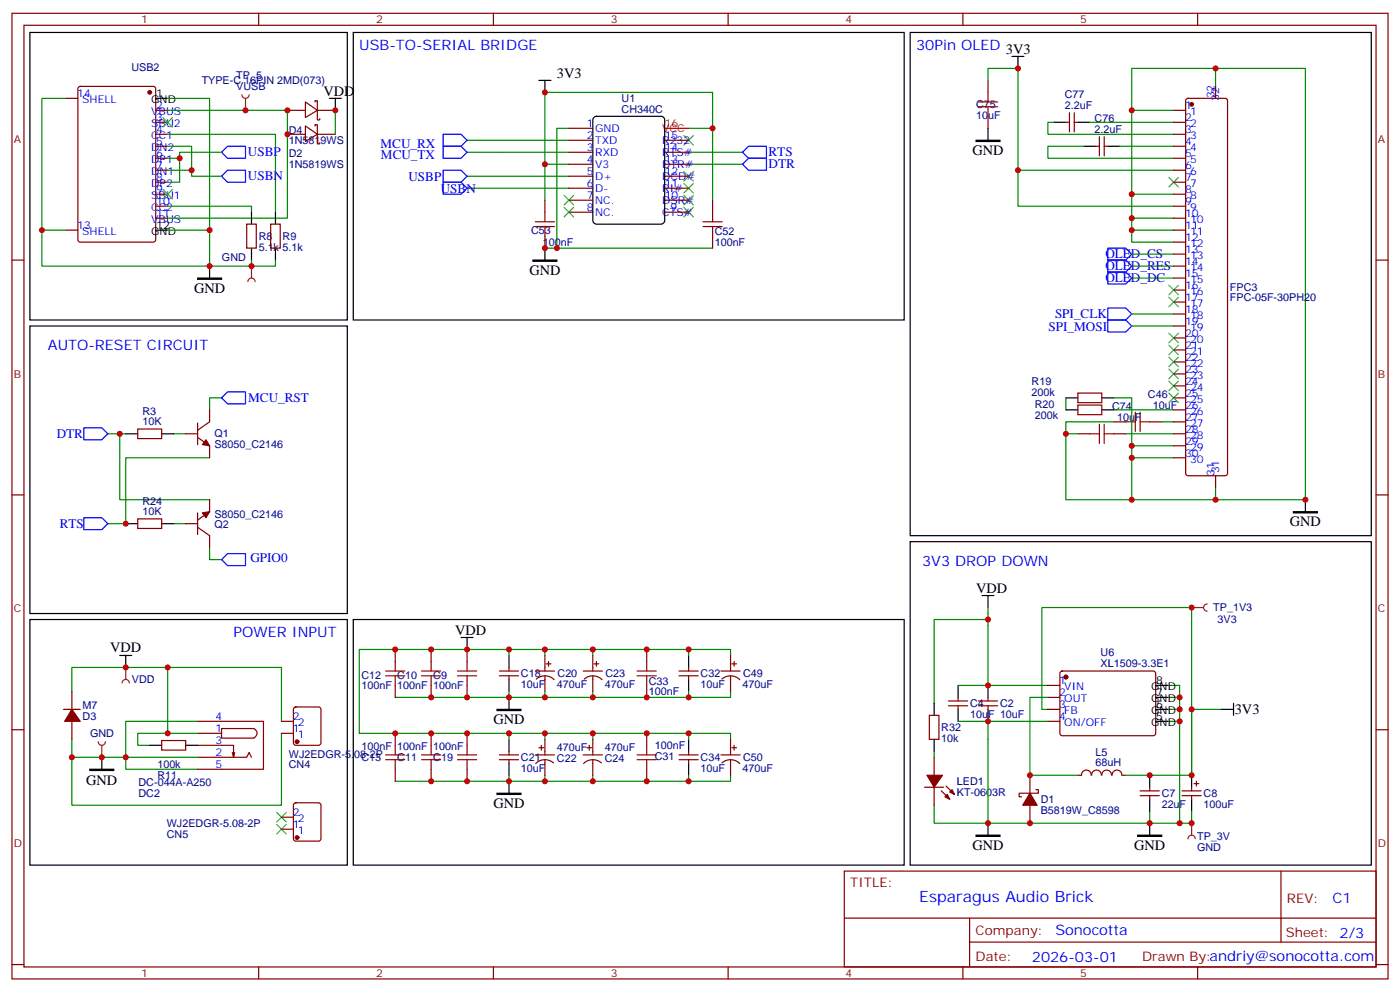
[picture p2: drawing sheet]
<svg xmlns="http://www.w3.org/2000/svg" width="412mm" height="292mm" viewBox="0 0 412 292" stroke-linecap="round" stroke-linejoin="round" font-family="sans-serif">
<g fill="none" stroke="#870000" stroke-width=".35">
<path d="M3.5 3.9h405.4v284.4h-405.4zM7.1 7.4h398.2v277.3h-398.2zM76.2 3.9v3.5M145.3 3.9v3.5M214.5 3.9v3.5M283.6 3.9v3.5M352.8 3.9v3.5M19.4 29h3.5M23.2 25.6l.4-.2h21.6l.6 .5 .1 44.7-.5 .6-21.8 .1-.6-.5-.1-44.7zM45.9 32.5h3.5M45.9 36h3.5M45.9 39.5h3.5"/>
<path d="M291 23.7v3.5M291 34.3v3.5M314 36h1M315 33.2v5.6M316.4 36h1.1M316.4 33.2v5.6M345.7 32.5h3.5M345.7 36h3.5M345.7 39.5h3.5M349.5 29.2l.5-.2h10.9l.5 .2 .2 .5v109.7l-.2 .5-.5 .2h-10.9l-.5-.2-.3-.5v-109.7zM358.1 25.4v3.6M45.9 43.1h3.5"/>
<path d="M45.9 46.6h3.5M45.9 50.1h3.5M45.9 53.7h3.5M45.9 57.2h3.5M322.8 43.1h1M323.8 40.3v5.6M325.3 43.1h1M325.3 40.3v5.6M345.7 43.1h3.5M345.7 46.6h3.5M345.7 50.1h3.5M345.7 53.7h3.5"/>
<path d="M345.7 57.2h3.5M3.5 76.6h3.6M19.4 67.8h3.5M45.9 60.7h3.5M45.9 64.2h3.5M345.7 60.7h3.5M345.7 64.2h3.5M345.7 67.8h3.5M345.7 71.3h3.5M345.7 74.8h3.5M345.7 78.4h3.5M405.3 76.6h3.6"/>
<path d="M345.7 81.9h3.5M345.7 85.4h3.5M345.7 88.9h3.5M345.7 92.5h3.5M345.7 96h3.5M345.7 99.5h3.5M317.5 115.7h7.1v2.9h-7.1zM317.5 119.3h7.1v2.8h-7.1zM345.7 103h3.5M345.7 106.6h3.5M345.7 110.1h3.5M345.7 113.6h3.5"/>
<path d="M345.7 117.2h3.5M317.5 127.7h3.5M328.1 124.2h3.5M328.1 127.7h3.5M338.7 124.2h3.5M345.7 124.2h3.5M345.7 127.7h3.5M345.7 120.7h3.5M345.7 131.3h3.5M345.7 134.8h3.5M3.5 145.7h3.6M358.1 140.1v3.5"/>
<path d="M405.3 145.7h3.6M3.5 214.9h3.6M405.3 214.9h3.6M248.7 256.5h156.6v28.2h-156.6zM377.3 256.5v20.9M248.7 270.4h156.5M285.6 277.4h119.6M285.6 270.4v14.1M3.5 284h3.6M76.2 284.7v3.6M145.3 284.7v3.6M214.5 284.7v3.6"/>
<path d="M283.6 284.7v3.6M352.8 284.7v3.6M405.3 284h3.6"/>
</g>
<g fill="#870000" stroke="#870000" stroke-width=".35">
<circle cx="44.1" cy="27.2" r=".53"/>
<circle cx="351" cy="30.7" r=".53"/>
</g>
<g fill="none" stroke="#000" stroke-width=".35">
<path d="M268.1 9.6h135.8v148.1h-135.8zM298.1 16.6h3.5M299.9 16.6v3.5M45.9 29h3.5M291 37.8v3.5M310.4 36h3.6M317.5 36h3.5M319.3 43.1h3.5M326.3 43.1h3.5M45.9 67.8h3.5M314 117.2h3.5M324.6 117.2h3.5"/>
<path d="M314 120.7h3.5M324.6 120.7h3.5M384.5 147.1v3.6"/>
</g>
<path d="M326.3 76.6h5.3l1.8 1.8-1.8 1.7h-5.3zM326.3 73.1h5.3l1.8 1.7-1.8 1.8h-5.3zM326.3 94.2h5.3l1.8 1.8-1.8 1.8h-5.3zM326.3 90.7h5.3l1.8 1.8-1.8 1.7h-5.3zM326.3 80.1h5.3l1.8 1.8-1.8 1.7h-5.3z" fill="none" stroke="#00f" stroke-width=".35"/>
<path d="M288.2 31.4h5.7M288.2 30h5.7M291 27.2v2.8M291 31.4v2.9M321 127.7h2.8M323.8 124.9v5.7M325.3 127.7h2.8M325.3 124.9v5.7M331.6 124.2h2.8M334.4 121.4v5.6M335.8 124.2h2.9M335.8 121.4v5.6" fill="none" stroke="#a10000" stroke-width=".35"/>
<g fill="none" stroke="#008700" stroke-width=".35">
<path d="M291 23.7v-3.6h8.9v30h45.8M310.4 36h-1.7v3.5h37M321 36h24.7M333.4 32.5v24.7h12.3M358.1 25.4v-5.3h-24.7v12.4h12.3M358.1 20.1h26.4v127h-26.4v-3.5M299.9 50.1v10.6h45.8M319.3 43.1h-10.6v3.5h37M329.8 43.1h15.9M333.4 57.2v7h12.3M333.4 67.8v3.5h12.3M333.4 64.2v3.6h12.3"/>
<path d="M333.4 78.4h12.3M333.4 74.8h12.3M333.4 96h12.3M333.4 92.5h12.3M333.4 81.9h12.3M314 117.2v3.5M328.1 117.2h5.3v14.1M317.5 127.7h-3.5v19.4h19.4M328.1 124.2h-14.1v3.5M328.1 120.7h17.6M331.6 127.7h14.1M342.2 124.2h3.5"/>
<path d="M345.7 131.3h-12.3v3.5M345.7 134.8h-12.3v12.3h24.7"/>
</g>
<g fill="none" stroke="#3c3" stroke-width=".35">
<path d="M344.3 52.2l2.8 2.9M347.1 52.2l-2.8 2.9M344.3 98.1l2.8 2.8M344.3 87.5l2.8 2.8M344.3 84l2.8 2.8M347.1 98.1l-2.8 2.8M347.1 87.5l-2.8 2.8M347.1 84l-2.8 2.8M344.3 105.2l2.8 2.8M344.3 108.7l2.8 2.8M344.3 112.2l2.8 2.8M344.3 115.7l2.8 2.9"/>
<path d="M344.3 101.6l2.8 2.9M347.1 105.2l-2.8 2.8M347.1 108.7l-2.8 2.8M347.1 112.2l-2.8 2.8M347.1 115.7l-2.8 2.9M347.1 101.6l-2.8 2.9"/>
</g>
<path d="M287.5 41.3h7.1v.4h-7.1zM381 150.7h7.1v.3h-7.1z" fill="#000" stroke="#000" stroke-width=".35"/>
<path d="M71.3 27.9a1.06 1.06 0 0 0 1 1.1 1.06 1.06 0 0 0 1.1-1.1M72.3 29v3.5" fill="none" stroke="#8c2424" stroke-width=".35"/>
<circle cx="72.3" cy="32.5" r=".18" fill="#8c2424"/>
<g fill="none" stroke="#008700" stroke-width=".35">
<path d="M19.4 29h-7.1v38.8h7.1M49.4 39.5h31.7v23M49.4 32.5h35.3v31.7h-35.3M49.4 29h12.3v38.8M49.4 43.1h7v8.8h8.9M49.4 50.1h7M49.4 46.6h3.5M65.3 44.8h-12.4v8.9h-3.5M12.3 67.8v10.6h49.4v-10.6h-12.3M49.4 60.7h24.7v1.8M291 182.4h-15.8v24.7M291 180.7v21.1"/>
<path d="M306.9 208.9v-30h44.1v30h8.8M351 208.9v19.4M275.2 237.1v5.3h15.8M275.2 221.2v1.8"/>
</g>
<path d="M65.3 51.9l1.7-1.8h5.3v3.6h-5.3zM65.3 44.8l1.7-1.7h5.3v3.5h-5.3z" fill="none" stroke="#00f" stroke-width=".35"/>
<path d="M48 34.6l2.8 2.8M50.8 34.6l-2.8 2.8M48 55.8l2.8 2.8M50.8 55.8l-2.8 2.8" fill="none" stroke="#3c3" stroke-width=".35"/>
<path d="M58.2 81.9h7.1v.3h-7.1z" fill="#000" stroke="#000" stroke-width=".35"/>
<path d="M8.8 9.6h93.5v84.6h-93.5zM61.7 78.4v3.5M289.3 175.4h3.5M291 175.4v3.5M275.2 207.1v3.5M275.2 217.7v3.5M282.2 201.8v3.6M282.2 208.9v3.5M291 201.8v3.6M291 208.9v3.5M351 228.3v3.5M351 235.3v3.6" fill="none" stroke="#000" stroke-width=".35"/>
<g fill="none" stroke="#870000" stroke-width=".35">
<path d="M273.8 210.6h2.8v7.1h-2.8zM279.4 207.8h5.6M279.4 206.4h5.6M282.2 205.4v1M282.2 207.8v1.1M288.2 207.8h5.7M288.2 206.4h5.7M291 205.4v1M291 207.8v1.1M272.3 231.8h5.7M275.2 223v5.3M275.2 231.8v5.3"/>
<path d="M277.3 232.9l2.5 2.4M278.7 231.5l2.5 2.4M303.4 228.3v5.3M303.4 237.1v5.3M305.2 232.5h.7v1.1h-5.7v1h.7M321.4 228.3a1.41 1.41 0 0 0-1.4-1.5 1.41 1.41 0 0 0-1.4 1.5h-1.1M321.6 228.3a1.41 1.41 0 0 1 1.4-1.5 1.41 1.41 0 0 1 1.4 1.5M324.6 228.3a1.41 1.41 0 0 1 1.4-1.5 1.41 1.41 0 0 1 1.4 1.5M327.6 228.3a1.41 1.41 0 0 1 1.4-1.5 1.41 1.41 0 0 1 1.4 1.5M330.6 228.3h1M348.2 232.9h5.6M348.2 234.3h5.6"/>
<path d="M351 231.8v1.1M351 234.3v1M351.7 230.8h1.4M352.4 230v1.5"/>
</g>
<g fill="#870000" stroke="#870000" stroke-width=".35">
<path d="M303.4 233.6l2.1 3.5h-4.2z"/>
<path d="M278.3 234.6l.7-.7 .8 1.4z"/>
<path d="M279.8 233.2l.7-.7 .7 1.4z"/>
<path d="M273 228.3h4.6l-2.4 3.5z"/>
</g>
<path d="M350 247a1.06 1.06 0 0 1 1-1.1 1.06 1.06 0 0 1 1.1 1.1M351 242.4v3.5" fill="none" stroke="#8c2424" stroke-width=".35"/>
<circle cx="351" cy="242.4" r=".18" fill="#8c2424"/>
<path d="M351 178.9h3.5M355.6 177.8a1.06 1.06 0 0 0-1.1 1.1 1.06 1.06 0 0 0 1.1 1.1" fill="none" stroke="#8c2424" stroke-width=".35"/>
<circle cx="351" cy="178.9" r=".18" fill="#8c2424"/>
<g fill="none" stroke="#008700" stroke-width=".35">
<path d="M291 178.9v1.8M282.2 212.4h26.5M282.2 201.8h26.5M291 212.4v30h47.7M306.9 208.9h1.8M308.7 205.4h-5.3v22.9h14.1M344 201.8h3.5v40.6M344 212.4h3.5M344 208.9h3.5M344 205.4h3.5M351 208.9v19.4h-19.4M338.7 238.9v3.5"/>
<path d="M351 238.9v3.5h-12.3"/>
</g>
<circle cx="314" cy="199.4" r=".53" fill="#870000" stroke="#870000" stroke-width=".35"/>
<path d="M312.4 197.8l.5-.2h27.1l.4 .7v17.9l-.7 .4h-27.1l-.4-.7v-17.6zM308.7 201.8h3.5M308.7 205.4h3.5M308.7 208.9h3.5M308.7 212.4h3.5M335.8 234.3h5.7M335.8 232.9h5.7M338.7 231.8v1.1M338.7 234.3v1" fill="none" stroke="#870000" stroke-width=".35"/>
<path d="M268.1 159.5h135.8v95.2h-135.8zM340.4 212.4h3.6M340.4 208.9h3.6M340.4 205.4h3.6M340.4 201.8h3.6M359.8 208.9h3.6M363.4 207.1v3.5M338.7 228.3v3.5M338.7 235.3v3.6M291 242.4v3.5M338.7 242.4v3.5" fill="none" stroke="#000" stroke-width=".35"/>
<path d="M287.5 245.9h7.1v.4h-7.1zM335.1 245.9h7.1v.4h-7.1z" fill="#000" stroke="#000" stroke-width=".35"/>
<path d="M37 196.5v3.6M36 201.1a1.06 1.06 0 0 1 1-1 1.06 1.06 0 0 1 1.1 1" fill="none" stroke="#8c2424" stroke-width=".35"/>
<circle cx="37" cy="196.5" r=".18" fill="#8c2424"/>
<g fill="none" stroke="#008700" stroke-width=".35">
<path d="M98.8 32.5v7M74.1 76.6v1.8h-12.4M81.1 76.6v1.8h-7M49.4 196.5h-28.2v7.1M149.9 191.2v1.8M160.5 193v-1.8h-54.7v24.7h44.1v1.8M160.5 191.2h14.1v1.8M174.6 191.2h28.2v1.8M202.8 191.2h12.4v1.8M21.2 217.7v5.3h37M49.4 215.9h-8.8v3.6h3.5M58.2 212.4h-21.2v14.1h21.2"/>
<path d="M82.9 212.4v-15.9h-33.5v19.4h8.8M82.9 215.9v21.2h-61.7v-14.1M149.9 215.9h10.6v1.8M149.9 203.6v1.8M160.5 215.9h14.1v1.8M160.5 203.6v1.8h-44.1M174.6 215.9h28.2v1.8M174.6 203.6v1.8h-14.1M202.8 215.9h12.4v1.8M202.8 203.6v1.8h-28.2M215.2 203.6v1.8h-12.4M149.9 228.3v1.7h-33.5"/>
<path d="M160.5 228.3v1.7h-10.6M174.6 228.3v1.7h-14.1M202.8 228.3v1.7h-28.2M215.2 228.3v1.7h-12.4"/>
</g>
<path d="M146.4 208.9h7.1v.3h-7.1zM26.5 226.5h7v.4h-7zM146.4 233.6h7.1v.3h-7.1z" fill="#000" stroke="#000" stroke-width=".35"/>
<g fill="none" stroke="#000" stroke-width=".35">
<path d="M97 29h3.5M98.8 29v3.5M74.1 62.5v3.5M74.1 73.1v3.5M81.1 62.5v3.5M81.1 73.1v3.5M8.8 182.4h93.5v72.3h-93.5zM35.3 193h3.5M37 193v3.5M104.1 182.4h162.2v72.3h-162.2zM135.8 187.7h3.5M137.6 187.7v3.5"/>
<path d="M149.9 193v3.5M202.8 193v3.5M44.1 219.5h3.5M54.7 219.5h3.5M149.9 200.1v3.5M149.9 205.4v3.5M149.9 217.7v3.5M202.8 200.1v3.5M202.8 217.7v3.5M30 223v3.5M149.9 224.8v3.5M149.9 230v3.6"/>
<path d="M202.8 224.8v3.5"/>
</g>
<g fill="none" stroke="#870000" stroke-width=".35">
<path d="M84.7 32.5h5.3M84.7 39.5h5.3M90 30l3.5 2.5-3.5 2.1zM90 37.1l3.5 2.4-3.5 2.2zM92.8 30v-.3h.7v2.8M92.8 37.1v-.4h.7v2.8M93.5 32.5v2.8h.7v-.3M93.5 39.5v2.9h.7v-.4M93.5 32.5h5.3M93.5 39.5h5.3M72.7 66h2.8v7.1h-2.8zM79.7 66h2.8v7.1h-2.8z"/>
<path d="M116.4 191.2v3.6M127 191.2v3.6M137.6 191.2v3.6M147.1 199h5.7M147.1 197.6h5.7M149.9 196.5v1.1M149.9 199v1.1M157.7 197.6h5.6M158 200a3.8 3.8 0 0 1 5.2 .1M160.5 193v4.6M160.5 199v4.6M160.9 195.5h1.4"/>
<path d="M161.6 194.8v1.4M171.8 197.6h5.6M172.1 200a3.8 3.8 0 0 1 5.2 .1M174.6 193v4.6M174.6 199v4.6M175 195.5h1.4M175.7 194.8v1.4M190.5 191.2v3.6M200 199h5.7M200 197.6h5.7M202.8 196.5v1.1M202.8 199v1.1"/>
<path d="M212.4 197.6h5.6M212.7 200a3.8 3.8 0 0 1 5.2 .1M215.2 193v4.6M215.2 199v4.6M215.5 195.5h1.5M216.3 194.8v1.4M18.7 208.9h4.9M21.2 203.6v5.3M21.2 212.4v5.3M47.6 218.1h7.1v2.8h-7.1zM58.2 212.4h19.4v14.1h-19.4M58.2 219.5h10.6v3.5"/>
<path d="M58.2 215.9h7.1M65.3 214.5h9.5l.7 .6a1.64 1.64 0 0 1-.7 2.2h-9.5zM116.4 201.8v3.6M116.4 215.9v3.6M127 201.8v3.6M127 215.9v3.6M137.6 201.8v3.6M137.6 215.9v3.6M159.5 219.5v1.4M160.5 217.7v4.6M173.6 219.5v1.4M174.6 217.7v4.6"/>
<path d="M190.5 201.8v3.6M190.5 215.9v3.6M215.2 217.7v4.6M216.3 219.5v1.4M58.2 223h14.5l.7-1.4 .7 1.4M68.4 221.6l.4 1.4M69.1 221.6l-.3 1.4M116.4 226.5v3.5M127 226.5v3.5M137.6 226.5v3.5M147.1 223.7h5.7M147.1 222.3h5.7"/>
<path d="M149.9 221.2v1.1M149.9 223.7v1.1M157.7 222.3h5.6M158.7 220.2h1.5M160.5 223.7v4.6M163.1 224.7a3.8 3.8 0 0 0-5.3 .1M171.8 222.3h5.6M172.9 220.2h1.4M174.6 223.7v4.6M177.2 224.7a3.8 3.8 0 0 0-5.3 .1M190.5 226.5v3.5M200 223.7h5.7"/>
<path d="M200 222.3h5.7M202.8 221.2v1.1M202.8 223.7v1.1M212.4 222.3h5.6M212.7 224.7a3.8 3.8 0 0 1 5.2 .1M215.2 223.7v4.6M215.5 220.2h1.5"/>
</g>
<g fill="none" stroke="#a10000" stroke-width=".35">
<path d="M113.6 199h5.6M113.6 197.6h5.6M116.4 194.8v2.8M116.4 199v2.8M124.2 199h5.6M124.2 197.6h5.6M127 194.8v2.8M127 199v2.8M134.8 199h5.6M134.8 197.6h5.6M137.6 194.8v2.8M137.6 199v2.8"/>
<path d="M187.7 199h5.6M187.7 197.6h5.6M190.5 194.8v2.8M190.5 199v2.8M116.4 219.5v2.8M127 219.5v2.8M137.6 219.5v2.8M190.5 219.5v2.8M113.6 222.3h5.6M113.6 223.7h5.6M116.4 223.7v2.8M124.2 222.3h5.6"/>
<path d="M124.2 223.7h5.6M127 223.7v2.8M134.8 222.3h5.6M134.8 223.7h5.6M137.6 223.7v2.8M187.7 222.3h5.6M187.7 223.7h5.6M190.5 223.7v2.8"/>
</g>
<path d="M21.2 208.9l2.4 3.5h-4.6z" fill="#870000" stroke="#870000" stroke-width=".35"/>
<path d="M28.9 218.4a1.06 1.06 0 0 0 1.1 1.1 1.06 1.06 0 0 0 1-1.1M30 219.5v3.5" fill="none" stroke="#8c2424" stroke-width=".35"/>
<circle cx="30" cy="223" r=".18" fill="#8c2424"/>
<path d="M74.1 78.4v3.5M73 82.9a1.06 1.06 0 0 1 1.1-1 1.06 1.06 0 0 1 1 1" fill="none" stroke="#8c2424" stroke-width=".35"/>
<circle cx="74.1" cy="78.4" r=".18" fill="#8c2424"/>
<g fill="none" stroke="#008700" stroke-width=".35">
<path d="M167.6 37.8h-3.6v35.3M202.8 37.8h7.1v-10.6h-49.4v21.2h7.1M209.9 37.8v21.1M137.6 44.8h30M137.6 41.3h30M137.6 55.4h30M137.6 51.9h30M160.5 48.4v10.5M202.8 44.8h15.9M202.8 48.4h15.9M160.5 73.1h49.4M65.3 117.2h-3.6v3.5"/>
<path d="M31.7 127.7h5.3M35.3 127.7v19.4h26.4M51.2 127.7h3.5M61.7 134.8h-24.7v19.4h-5.3M51.2 154.2h3.5M61.7 161.3v3.5h3.6"/>
</g>
<path d="M130.5 39.5h5.3l1.8 1.8-1.8 1.8h-5.3zM130.5 43.1h5.3l1.8 1.7-1.8 1.8h-5.3zM130.5 53.7h5.3l1.8 1.7-1.8 1.8h-5.3zM130.5 50.1h5.3l1.8 1.8-1.8 1.8h-5.3zM218.7 44.8l1.8-1.7h5.3v3.5h-5.3zM218.7 48.4l1.8-1.8h5.3v3.5h-5.3zM65.3 117.2l1.7-1.8h5.3v3.5h-5.3zM24.7 126h5.3l1.7 1.7-1.7 1.8h-5.3zM24.7 152.4h5.3l1.7 1.8-1.7 1.8h-5.3zM65.3 164.8l1.7-1.8h5.3v3.5h-5.3z" fill="none" stroke="#00f" stroke-width=".35"/>
<g fill="none" stroke="#3c3" stroke-width=".35">
<path d="M201.4 39.9l2.9 2.8M204.3 39.9l-2.9 2.8M166.2 57.5l2.8 2.9M169 57.5l-2.8 2.9M201.4 57.5l2.9 2.9M201.4 54l2.9 2.8M201.4 50.5l2.9 2.8M204.3 57.5l-2.9 2.9M204.3 54l-2.9 2.8M204.3 50.5l-2.9 2.8M166.2 61.1l2.8 2.8M169 61.1l-2.8 2.8"/>
<path d="M201.4 61.1l2.9 2.8M204.3 61.1l-2.9 2.8M81.5 239.2l2.8 2.8M84.3 239.2l-2.8 2.8M81.5 242.7l2.8 2.9M84.3 242.7l-2.8 2.9"/>
</g>
<path d="M157 76.6h7v.3h-7z" fill="#000" stroke="#000" stroke-width=".35"/>
<path d="M104.1 9.6h162.2v84.6h-162.2zM158.7 23.7h3.6M160.5 23.7v3.5M174.9 34.7l.8-.4h19l.9 .4 .2 .6v29.6l-.5 .9-.6 .2h-19l-.9-.5-.2-.6v-29.6zM160.5 73.1v3.5M8.8 96h93.5v84.7h-93.5zM37 127.7h3.6M47.6 127.7h3.6M37 154.2h3.6M47.6 154.2h3.6" fill="none" stroke="#000" stroke-width=".35"/>
<path d="M157.7 66.7h5.6M157.7 65.3h5.6M160.5 62.5v2.8M160.5 66.7v2.8M207.1 66.7h5.6M207.1 65.3h5.6M209.9 62.5v2.8M209.9 66.7v2.8" fill="none" stroke="#a10000" stroke-width=".35"/>
<g fill="none" stroke="#870000" stroke-width=".35">
<path d="M167.6 37.8h7M160.5 58.9v3.6M167.6 41.3h7M167.6 44.8h7M167.6 48.4h7M167.6 51.9h7M167.6 55.4h7M167.6 58.9h7M195.8 41.3h7M195.8 44.8h7M195.8 48.4h7M195.8 51.9h7"/>
<path d="M195.8 55.4h7M195.8 58.9h7M209.9 58.9v3.6M160.5 69.5v3.6M167.6 62.5h7M195.8 62.5h7M209.9 69.5v3.6M40.6 126.3h7v2.9h-7zM54.7 127.7h3.5M58.2 128.8l3.5 2.5v3.5M58.2 124.6v6.3M61.7 120.7v3.5l-3.5 2.5"/>
<path d="M40.6 152.8h7v2.8h-7zM54.7 154.2h3.5M58.2 155.3l3.5 2.4v3.6M58.2 151v6.4M61.7 147.1v3.6l-3.5 2.4M82.9 215.9h3.5M82.9 212.4h3.5M86.7 208.4l.4-.2h6.7l.5 .2 .2 .5v9.9l-.2 .5-.5 .2h-6.7l-.5-.3-.2-.4v-9.9zM86.7 236.6l.4-.2h6.7l.5 .2 .2 .5v9.9l-.2 .5-.5 .2h-6.7l-.5-.2-.2-.5v-9.9zM82.9 244.2h3.5M82.9 240.6h3.5"/>
</g>
<path d="M195.8 37.8h7" fill="none" stroke="#f00" stroke-width=".35"/>
<g fill="#870000" stroke="#870000" stroke-width=".35">
<path d="M59.6 151l2.1-.3-1 1.7z"/>
<path d="M60.7 129.5l1 1.8-2.1-.4z"/>
<circle cx="87.5" cy="218.4" r=".53"/>
<circle cx="87.5" cy="246.6" r=".53"/>
</g>
<g fill="#c00">
<circle cx="333.4" cy="131.3" r=".88"/>
<circle cx="314" cy="127.7" r=".88"/>
<circle cx="333.4" cy="147.1" r=".88"/>
<circle cx="333.4" cy="134.8" r=".88"/>
<circle cx="333.4" cy="67.8" r=".88"/>
<circle cx="333.4" cy="64.2" r=".88"/>
<circle cx="333.4" cy="57.2" r=".88"/>
<circle cx="333.4" cy="32.5" r=".88"/>
<circle cx="299.9" cy="50.1" r=".88"/>
<circle cx="358.1" cy="147.1" r=".88"/>
<circle cx="384.5" cy="147.1" r=".88"/>
<circle cx="358.1" cy="20.1" r=".88"/>
<circle cx="299.9" cy="20.1" r=".88"/>
<circle cx="56.4" cy="50.1" r=".88"/>
<circle cx="52.9" cy="46.6" r=".88"/>
<circle cx="84.7" cy="32.5" r=".88"/>
<circle cx="61.7" cy="67.8" r=".88"/>
<circle cx="61.7" cy="78.4" r=".88"/>
<circle cx="12.3" cy="67.8" r=".88"/>
<circle cx="351" cy="242.4" r=".88"/>
<circle cx="303.4" cy="242.4" r=".88"/>
<circle cx="303.4" cy="228.3" r=".88"/>
<circle cx="291" cy="182.4" r=".88"/>
<circle cx="351" cy="208.9" r=".88"/>
<circle cx="351" cy="178.9" r=".88"/>
<circle cx="291" cy="212.4" r=".88"/>
<circle cx="291" cy="201.8" r=".88"/>
<circle cx="347.5" cy="212.4" r=".88"/>
<circle cx="347.5" cy="208.9" r=".88"/>
<circle cx="347.5" cy="205.4" r=".88"/>
<circle cx="347.5" cy="242.4" r=".88"/>
<circle cx="291" cy="242.4" r=".88"/>
<circle cx="338.7" cy="242.4" r=".88"/>
<circle cx="351" cy="228.3" r=".88"/>
<circle cx="338.7" cy="228.3" r=".88"/>
<circle cx="37" cy="223" r=".88"/>
<circle cx="30" cy="223" r=".88"/>
<circle cx="190.5" cy="230" r=".88"/>
<circle cx="190.5" cy="215.9" r=".88"/>
<circle cx="202.8" cy="230" r=".88"/>
<circle cx="202.8" cy="215.9" r=".88"/>
<circle cx="202.8" cy="205.4" r=".88"/>
<circle cx="202.8" cy="191.2" r=".88"/>
<circle cx="190.5" cy="191.2" r=".88"/>
<circle cx="174.6" cy="191.2" r=".88"/>
<circle cx="190.5" cy="205.4" r=".88"/>
<circle cx="174.6" cy="205.4" r=".88"/>
<circle cx="174.6" cy="230" r=".88"/>
<circle cx="174.6" cy="215.9" r=".88"/>
<circle cx="160.5" cy="230" r=".88"/>
<circle cx="149.9" cy="230" r=".88"/>
<circle cx="160.5" cy="215.9" r=".88"/>
<circle cx="149.9" cy="215.9" r=".88"/>
<circle cx="137.6" cy="215.9" r=".88"/>
<circle cx="160.5" cy="205.4" r=".88"/>
<circle cx="160.5" cy="191.2" r=".88"/>
<circle cx="137.6" cy="191.2" r=".88"/>
<circle cx="149.9" cy="191.2" r=".88"/>
<circle cx="149.9" cy="205.4" r=".88"/>
<circle cx="49.4" cy="215.9" r=".88"/>
<circle cx="37" cy="196.5" r=".88"/>
<circle cx="74.1" cy="78.4" r=".88"/>
<circle cx="49.4" cy="196.5" r=".88"/>
<circle cx="21.2" cy="223" r=".88"/>
<circle cx="72.3" cy="32.5" r=".88"/>
<circle cx="127" cy="191.2" r=".88"/>
<circle cx="127" cy="215.9" r=".88"/>
<circle cx="116.4" cy="191.2" r=".88"/>
<circle cx="116.4" cy="215.9" r=".88"/>
<circle cx="137.6" cy="205.4" r=".88"/>
<circle cx="127" cy="205.4" r=".88"/>
<circle cx="137.6" cy="230" r=".88"/>
<circle cx="127" cy="230" r=".88"/>
<circle cx="84.7" cy="39.5" r=".88"/>
<circle cx="98.8" cy="32.5" r=".88"/>
<circle cx="160.5" cy="27.2" r=".88"/>
<circle cx="164" cy="73.1" r=".88"/>
<circle cx="209.9" cy="37.8" r=".88"/>
<circle cx="160.5" cy="73.1" r=".88"/>
<circle cx="160.5" cy="48.4" r=".88"/>
<circle cx="35.3" cy="127.7" r=".88"/>
<circle cx="37" cy="154.2" r=".88"/>
</g>
<text font-size="4.6" fill="#00f" x="270.8" y="265.5">Esparagus Audio Brick</text>
<g font-size="4.2" fill="#00f">
<text x="105.8" y="14.9">USB-TO-SERIAL BRIDGE</text>
<text x="269.9" y="14.9">30Pin OLED</text>
<text x="14.1" y="103">AUTO-RESET CIRCUIT</text>
<text x="271.6" y="166.5">3V3 DROP DOWN</text>
<text x="68.8" y="187.7">POWER INPUT</text>
<text x="392.5" y="265.8">C1</text>
<text x="310.9" y="275.3">Sonocotta</text>
<text x="304" y="283.1">2026-03-01</text>
</g>
<g font-size="4.2">
<text x="296.3" y="15.9">3V3</text>
<text x="164" y="23">3V3</text>
<text x="95.2" y="28.3">VDD</text>
<text x="286.5" y="45.6">GND</text>
<text x="155.9" y="80.9">GND</text>
<text x="57.1" y="86.2">GND</text>
<text x="379.9" y="155">GND</text>
<text x="287.5" y="174.7">VDD</text>
<text x="32.5" y="191.9">VDD</text>
<text x="134.1" y="187">VDD</text>
<text x="145.3" y="213.1">GND</text>
<text x="363.7" y="210.3">3V3</text>
<text x="25.4" y="231.1">GND</text>
<text x="145.3" y="237.8">GND</text>
<text x="286.5" y="250.2">GND</text>
<text x="334.1" y="250.2">GND</text>
</g>
<g font-size="3.9" fill="#00f">
<text x="73" y="46">USBP</text>
<text x="112.1" y="43.4">MCU_RX</text>
<text x="112.2" y="46.9">MCU_TX</text>
<text x="226.4" y="46">RTS</text>
<text x="73" y="53.1">USBN</text>
<text x="120.3" y="53.3">USBP</text>
<text x="226.4" y="49.5">DTR</text>
<text x="129.8" y="56.7">USBN</text>
<text x="325.6" y="76.1">OLED_CS</text>
<text x="325.6" y="83.1">OLED_DC</text>
<text x="325.6" y="79.6">OLED_RES</text>
<text x="310.8" y="93.7">SPI_CLK</text>
<text x="308.9" y="97.3">SPI_MOSI</text>
<text x="73.1" y="118.3">MCU_RST</text>
<text x="16.7" y="129">DTR</text>
<text x="17.6" y="155.4">RTS</text>
<text x="73.8" y="165.5">GPIO0</text>
</g>
<g font-size="3.9" fill="#800">
<text x="250.5" y="261.1">TITLE:</text>
<text x="379.1" y="265.8">REV:</text>
<text x="287.4" y="275.3">Company:</text>
<text x="378.7" y="275.9">Sheet: 2/3</text>
<text x="287.4" y="283">Date:</text>
<text x="336.4" y="283.1">Drawn By:andriy@sonocotta.com</text>
</g>
<g font-size="3.2" fill="#800">
<text x="41.6" y="6.9">1</text>
<text x="110.8" y="6.9">2</text>
<text x="179.9" y="6.9">3</text>
<text x="249.1" y="6.9">4</text>
<text x="318.2" y="6.9">5</text>
<text x="4.1" y="42">A</text>
<text x="405.9" y="42">A</text>
<text x="4.1" y="111.2">B</text>
<text x="405.9" y="111.2">B</text>
<text x="4.1" y="180.3">C</text>
<text x="405.9" y="180.3">C</text>
<text x="4.1" y="249.4">D</text>
<text x="405.9" y="249.4">D</text>
<text x="41.6" y="287.7">1</text>
<text x="110.8" y="287.7">2</text>
<text x="179.9" y="287.7">3</text>
<text x="249.1" y="287.7">4</text>
<text x="318.2" y="287.7">5</text>
</g>
<g font-size="3.2" fill="#000080">
<text x="38.7" y="21">USB2</text>
<text x="69.6" y="23.4">TP_5</text>
<text x="59.4" y="24.8">TYPE-C 16PIN 2MD(073)</text>
<text x="69.6" y="26.6">VUSB</text>
<text x="183.1" y="29.9">U1</text>
<text x="313.6" y="29">C77</text>
<text x="183.1" y="33.2">CH340C</text>
<text x="287.5" y="35">10uF</text>
<text x="287.5" y="31.9">C75</text>
<text x="313.6" y="32.1">2.2uF</text>
<text x="85.1" y="39.3">D4</text>
<text x="322.5" y="39.2">2.2uF</text>
<text x="322.5" y="36">C76</text>
<text x="85.1" y="42.5">1N5819WS</text>
<text x="85.1" y="46.4">D2</text>
<text x="85.1" y="49.5">1N5819WS</text>
<text x="76.2" y="70.7">R8</text>
<text x="83.3" y="70.7">R9</text>
<text x="156.5" y="68.9">C53</text>
<text x="210.5" y="69.2">C52</text>
<text x="65.4" y="76.9">GND</text>
<text x="76.2" y="73.9">5.1k 5.1k</text>
<text x="159.9" y="72.4">100nF</text>
<text x="210.5" y="72.5">100nF</text>
<text x="362.3" y="88.6">FPC-05F-30PH20</text>
<text x="362.3" y="85.7">FPC3</text>
<text x="303.9" y="113.3">R19</text>
<text x="303.9" y="116.6">200k</text>
<text x="338.2" y="117.2">C46</text>
<text x="42" y="125.3">10K</text>
<text x="42" y="122.2">R3</text>
<text x="304.8" y="123.3">200k</text>
<text x="304.8" y="120.1">R20</text>
<text x="327.6" y="120.7">C74</text>
<text x="329" y="123.9">10uF</text>
<text x="339.6" y="120.3">10uF 26</text>
<text x="63.1" y="132">S8050_C2146</text>
<text x="63.1" y="128.8">Q1</text>
<text x="42" y="148.7">R24</text>
<text x="42" y="151.7">10K</text>
<text x="63.1" y="152.4">S8050_C2146</text>
<text x="63.1" y="155.6">Q2</text>
<text x="357.4" y="180">TP_1V3</text>
<text x="358.7" y="183.5">3V3</text>
<text x="324.2" y="196.5">XL1509-3.3E1</text>
<text x="324.2" y="193.3">U6</text>
<text x="38.9" y="201.2">VDD</text>
<text x="106.5" y="203">100nF</text>
<text x="106.5" y="199.8">C12</text>
<text x="117" y="203">100nF</text>
<text x="117" y="199.8">C10</text>
<text x="127.6" y="203">100nF</text>
<text x="127.6" y="199.8">C9</text>
<text x="153.5" y="202.6">10uF</text>
<text x="153.5" y="199.4">C18</text>
<text x="164" y="202.6">470uF</text>
<text x="164.2" y="199.4">C20</text>
<text x="178.2" y="202.6">470uF</text>
<text x="178.4" y="199.4">C23</text>
<text x="191.1" y="201.6">C33</text>
<text x="206.4" y="202.6">10uF</text>
<text x="206.4" y="199.4">C32</text>
<text x="218.7" y="202.6">470uF</text>
<text x="218.9" y="199.4">C49</text>
<text x="24.3" y="208.7">M7</text>
<text x="191.1" y="204.8">100nF</text>
<text x="285.8" y="208.2">C4</text>
<text x="294.6" y="208.2">C2</text>
<text x="24.3" y="211.9">D3</text>
<text x="277.3" y="215.3">R32</text>
<text x="285.8" y="211.4">10uF 10uF</text>
<text x="26.5" y="217.1">GND</text>
<text x="106.5" y="220.8">100nF</text>
<text x="117" y="220.8">100nF</text>
<text x="127.6" y="220.8">100nF</text>
<text x="164" y="221.1">470uF</text>
<text x="178.2" y="221.1">470uF</text>
<text x="192.9" y="220.6">100nF</text>
<text x="277.3" y="218.6">10k</text>
<text x="46.4" y="226.1">100k</text>
<text x="85.1" y="223.1">WJ2EDGR-5.08-2P</text>
<text x="85.1" y="226.1">CN4</text>
<text x="106.5" y="224">C13</text>
<text x="117" y="224">C11</text>
<text x="127.6" y="224">C19</text>
<text x="153.5" y="227.3">10uF</text>
<text x="153.5" y="224.1">C21</text>
<text x="164" y="224.3">C22</text>
<text x="178.2" y="224.3">C24</text>
<text x="192.9" y="223.8">C31</text>
<text x="206.4" y="227.3">10uF</text>
<text x="206.4" y="224.1">C34</text>
<text x="218.7" y="227.3">470uF</text>
<text x="218.9" y="224.1">C50</text>
<text x="322.7" y="225.7">68uH</text>
<text x="322.7" y="222.5">L5</text>
<text x="40.8" y="231.6">DC-044A-A250</text>
<text x="46.4" y="229.3">R11</text>
<text x="281.9" y="231.2">LED1</text>
<text x="40.8" y="234.7">DC2</text>
<text x="281.9" y="234.5">KT-0603R</text>
<text x="306.6" y="239.6">B5819W_C8598</text>
<text x="306.6" y="236.5">D1</text>
<text x="342.2" y="237.9">22uF</text>
<text x="342.2" y="234.7">C7</text>
<text x="354.5" y="237.9">100uF</text>
<text x="354.5" y="234.7">C8</text>
<text x="49.1" y="243.6">WJ2EDGR-5.08-2P</text>
<text x="49.1" y="246.6">CN5</text>
<text x="352.6" y="250.6">GND</text>
<text x="352.6" y="247.4">TP_3V</text>
</g>
<g font-size="3.2" fill="#00f">
<text x="22.8" y="28.6">14</text>
<text x="357.7" y="29" transform="rotate(-90 357.7 29)">32</text>
<text x="359.1" y="29.7" transform="rotate(-90 359.1 29.7)">32</text>
<text x="24.2" y="30.4">SHELL</text>
<text x="44.6" y="33.9">VBUS</text>
<text x="46" y="32.1">2</text>
<text x="46" y="35.7">3</text>
<text x="349.1" y="32.1">1</text>
<text x="349.1" y="35.7">2</text>
<text x="350.6" y="33.9">1</text>
<text x="44.6" y="37.4">SBU2</text>
<text x="44.6" y="41">CC1</text>
<text x="46" y="39.2">4</text>
<text x="172.9" y="41">2</text>
<text x="172.9" y="37.4">1</text>
<text x="175.3" y="38.8">GND</text>
<text x="195.8" y="41">15</text>
<text x="349.1" y="39.2">3</text>
<text x="350.6" y="37.4">2</text>
<text x="350.6" y="41">3</text>
<text x="44.6" y="44.5">DN2</text>
<text x="46" y="42.7">5</text>
<text x="46" y="46.2">6</text>
<text x="172.9" y="44.5">3</text>
<text x="175.3" y="45.9">RXD</text>
<text x="175.3" y="42.4">TXD</text>
<text x="195.1" y="42.4">R232</text>
<text x="195.1" y="45.9">RTS#</text>
<text x="195.8" y="44.5">14</text>
<text x="349.1" y="42.7">4</text>
<text x="349.1" y="46.2">5</text>
<text x="350.6" y="44.5">4</text>
<text x="44.6" y="48">DP1</text>
<text x="44.6" y="51.5">DN1</text>
<text x="46" y="49.8">7</text>
<text x="46" y="53.3">8</text>
<text x="172.9" y="51.5">5</text>
<text x="172.9" y="48">4</text>
<text x="175.3" y="53">D+</text>
<text x="175.3" y="49.4">V3</text>
<text x="195.1" y="49.4">DTR#</text>
<text x="195.1" y="53">DCD#</text>
<text x="195.8" y="48">13</text>
<text x="195.8" y="51.5">12</text>
<text x="349.1" y="49.8">6</text>
<text x="349.1" y="53.3">7</text>
<text x="350.6" y="48">5</text>
<text x="350.6" y="51.5">6</text>
<text x="44.6" y="55.1">DP2</text>
<text x="44.6" y="58.6">SBU1</text>
<text x="46" y="56.8">9</text>
<text x="172.9" y="58.6">7</text>
<text x="172.9" y="55.1">6</text>
<text x="175.3" y="56.5">D-</text>
<text x="195.1" y="56.5">RI#</text>
<text x="195.8" y="55.1">11</text>
<text x="195.8" y="58.6">10</text>
<text x="349.1" y="56.8">8</text>
<text x="350.6" y="55.1">7</text>
<text x="350.6" y="58.6">8</text>
<text x="44.6" y="62.1">CC2</text>
<text x="44.6" y="65.7">VBUS</text>
<text x="46" y="60.4">10</text>
<text x="46" y="63.9">11</text>
<text x="172.9" y="62.1">8</text>
<text x="175.3" y="63.5">NC.</text>
<text x="175.3" y="60">NC.</text>
<text x="195.1" y="60">DSR#</text>
<text x="195.1" y="63.5">CTS#</text>
<text x="197.6" y="62.1">9</text>
<text x="349.1" y="60.4">9</text>
<text x="349.1" y="63.9">10</text>
<text x="350.6" y="62.1">9</text>
<text x="350.6" y="65.7">10</text>
<text x="22.8" y="67.4">13</text>
<text x="24.2" y="69.2">SHELL</text>
<text x="349.1" y="67.4">11</text>
<text x="349.1" y="70.9">12</text>
<text x="350.6" y="69.2">11</text>
<text x="349.1" y="74.5">13</text>
<text x="349.1" y="78">14</text>
<text x="350.6" y="72.7">12</text>
<text x="350.6" y="76.2">13</text>
<text x="349.1" y="81.5">15</text>
<text x="350.6" y="79.8">14</text>
<text x="350.6" y="83.3">15</text>
<text x="349.1" y="85.1">16</text>
<text x="349.1" y="88.6">17</text>
<text x="350.6" y="86.8">16</text>
<text x="349.1" y="92.1">18</text>
<text x="349.1" y="95.6">19</text>
<text x="350.6" y="90.3">17</text>
<text x="350.6" y="93.9">18</text>
<text x="349.1" y="99.2">20</text>
<text x="350.6" y="97.4">19</text>
<text x="350.6" y="100.9">20</text>
<text x="349.1" y="102.7">21</text>
<text x="349.1" y="106.2">22</text>
<text x="350.6" y="104.5">21</text>
<text x="350.6" y="108">22</text>
<text x="349.1" y="109.7">23</text>
<text x="349.1" y="113.3">24</text>
<text x="350.6" y="111.5">23</text>
<text x="349.1" y="116.8">25</text>
<text x="350.6" y="115">24</text>
<text x="350.6" y="118.6">25</text>
<text x="349.1" y="123.9">27</text>
<text x="350.6" y="122.1">26</text>
<text x="350.6" y="125.6">27</text>
<text x="349.1" y="127.4">28</text>
<text x="349.1" y="130.9">29</text>
<text x="350.6" y="129.2">28</text>
<text x="349.1" y="134.4">30</text>
<text x="350.6" y="132.7">29</text>
<text x="350.6" y="136.2">30</text>
<text x="357.7" y="140.1" transform="rotate(-90 357.7 140.1)">31</text>
<text x="359.1" y="139.4" transform="rotate(-90 359.1 139.4)">31</text>
<text x="312" y="201.5">1</text>
<text x="313.5" y="203.2">VIN</text>
<text x="312" y="205">2</text>
<text x="312" y="208.5">3</text>
<text x="313.5" y="206.8">OUT</text>
<text x="63.5" y="212.1">4</text>
<text x="63.5" y="215.6">1</text>
<text x="86.3" y="215.6">1</text>
<text x="86.3" y="212.1">2</text>
<text x="87.7" y="213.8">2</text>
<text x="312" y="212.1">4</text>
<text x="313.5" y="210.3">FB</text>
<text x="313.5" y="213.8">ON/OFF</text>
<text x="63.5" y="219.1">3</text>
<text x="87.7" y="217.3">1</text>
<text x="63.5" y="226.2">5</text>
<text x="63.5" y="222.6">2</text>
<text x="86.3" y="243.8">1</text>
<text x="86.3" y="240.3">2</text>
<text x="87.7" y="245.6">1</text>
<text x="87.7" y="242">2</text>
</g>
<g font-size="3.2">
<text x="46" y="28.6">1</text>
<text x="44.6" y="30.4">GND</text>
<text x="44.6" y="69.2">GND</text>
<text x="46" y="67.4">12</text>
<text x="339.1" y="203.2">GND</text>
<text x="340.6" y="201.5">8</text>
<text x="339.1" y="206.8">GND</text>
<text x="340.6" y="208.5">6</text>
<text x="340.6" y="205">7</text>
<text x="339.1" y="213.8">GND</text>
<text x="339.1" y="210.3">GND</text>
<text x="340.6" y="212.1">5</text>
</g>
<g font-size="3.2" fill="#f00">
<text x="195.1" y="38.8">VCC</text>
<text x="195.8" y="37.4">16</text>
</g>
</svg>
